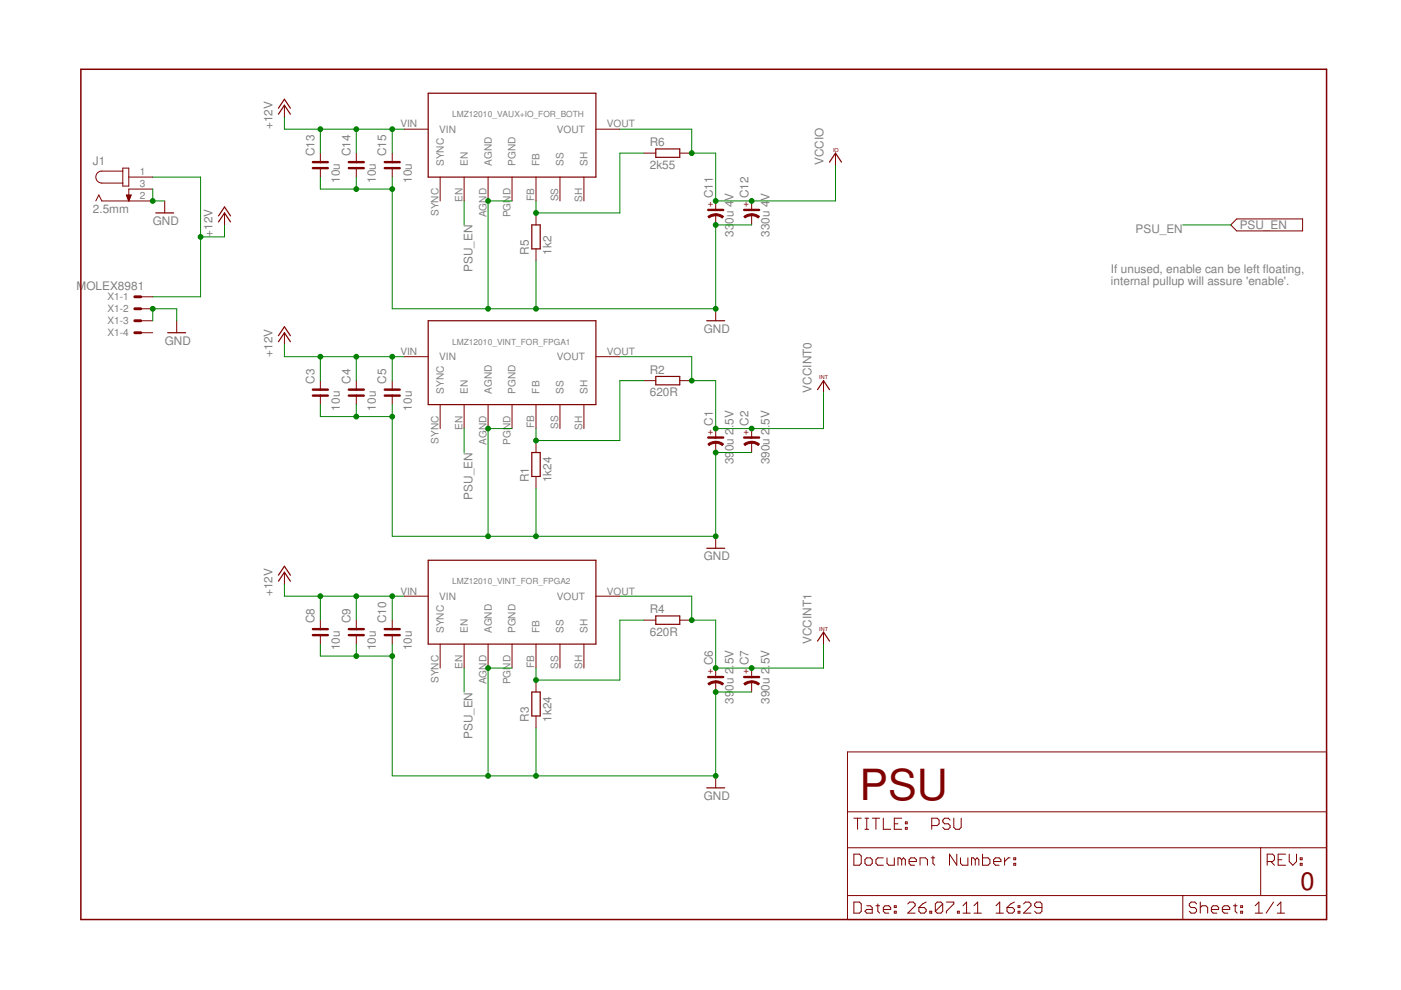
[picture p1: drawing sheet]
<svg xmlns="http://www.w3.org/2000/svg" width="297mm" height="210mm" viewBox="0 0 297 210" stroke-linecap="round" stroke-linejoin="round" font-family="sans-serif">
<g fill="#800000" stroke="#800000" stroke-width=".25">
<path d="M90.8 68h35.5z"/>
<path d="M126.3 68v17.8z"/>
<path d="M90.8 85.8h35.5z"/>
<path d="M90.8 68v17.8z"/>
<path d="M114.5 95.9v5.1z"/>
<path d="M112.8 95.9v5.1z"/>
<path d="M112.8 95.9h1.7z"/>
<path d="M112.8 101h1.7z"/>
<path d="M139 81.6h5.1z"/>
<path d="M139 79.8h5.1z"/>
<path d="M144.1 79.8v1.8z"/>
<path d="M139 79.8v1.8z"/>
<path d="M90.8 118.8h35.5z"/>
<path d="M126.3 118.8v17.8z"/>
<path d="M90.8 136.6h35.5z"/>
<path d="M90.8 118.8v17.8z"/>
<path d="M114.5 146.7v5.1z"/>
<path d="M112.8 146.7v5.1z"/>
<path d="M112.8 146.7h1.7z"/>
<path d="M112.8 151.8h1.7z"/>
<path d="M139 132.4h5.1z"/>
<path d="M139 130.6h5.1z"/>
<path d="M144.1 130.6v1.8z"/>
<path d="M139 130.6v1.8z"/>
<path d="M90.8 19.8h35.5z"/>
<path d="M126.3 19.8v17.7z"/>
<path d="M90.8 37.5h35.5z"/>
<path d="M90.8 19.8v17.7z"/>
<path d="M114.5 47.7v5.1z"/>
<path d="M112.8 47.7v5.1z"/>
<path d="M112.8 47.7h1.7z"/>
<path d="M112.8 52.8h1.7z"/>
<path d="M139 33.4h5.1z"/>
<path d="M139 31.6h5.1z"/>
<path d="M144.1 31.6v1.8z"/>
<path d="M139 31.6v1.8z"/>
<path d="M177.1 32.5l1.3 1.9z"/>
<path d="M177.1 32.5l-1.2 1.9z"/>
<path d="M149.8 116.2h3.8z"/>
<path d="M174.6 134l1.3 1.9z"/>
<path d="M174.6 134l-1.3 1.9z"/>
<path d="M174.6 80.7l1.3 1.9z"/>
<path d="M174.6 80.7l-1.3 1.9z"/>
<path d="M35.6 70.5h3.8z"/>
<path d="M33 45.1h3.8z"/>
<path d="M149.8 167h3.8z"/>
<path d="M149.8 68h3.8z"/>
<path d="M47.6 45.1l1.3 2z"/>
<path d="M47.6 45.1l-1.3 2z"/>
<path d="M47.6 43.9l1.3 1.9z"/>
<path d="M47.6 43.9l-1.3 1.9z"/>
<path d="M60.3 22.3l1.3 1.9z"/>
<path d="M60.3 22.3l-1.3 1.9z"/>
<path d="M60.3 21l1.3 1.9z"/>
<path d="M60.3 21l-1.3 1.9z"/>
<path d="M60.3 70.5l1.3 2z"/>
<path d="M60.3 70.5l-1.3 2z"/>
<path d="M60.3 69.3l1.3 1.9z"/>
<path d="M60.3 69.3l-1.3 1.9z"/>
<path d="M60.3 121.3l1.3 1.9z"/>
<path d="M60.3 121.3l-1.3 1.9z"/>
<path d="M60.3 120.1l1.3 1.9z"/>
<path d="M60.3 120.1l-1.3 1.9z"/>
</g>
<g fill="#800000" stroke="#800000" stroke-width=".21">
<path d="M85.7 75.6h5.1z"/>
<path d="M93.3 85.8v5.1z"/>
<path d="M98.4 85.8v5.1z"/>
<path d="M103.5 85.8v5.1z"/>
<path d="M108.6 85.8v5.1z"/>
<path d="M113.6 85.8v5.1z"/>
<path d="M118.7 85.8v5.1z"/>
<path d="M123.8 85.8v5.1z"/>
<path d="M126.3 75.6h5.1z"/>
<path d="M113.6 93.4v2.5z"/>
<path d="M113.6 101v2.6z"/>
<path d="M144.1 80.7h2.6z"/>
<path d="M136.5 80.7h2.5z"/>
<path d="M151.7 90.9v1.9z"/>
<path d="M151.7 93.8v2.1z"/>
<path d="M159.4 90.9v1.9z"/>
<path d="M159.4 93.8v2.1z"/>
<path d="M67.9 83.9v1.9z"/>
<path d="M67.9 80.7v1.9z"/>
<path d="M75.5 83.9v1.9z"/>
<path d="M75.5 80.7v1.9z"/>
<path d="M83.2 83.9v1.9z"/>
<path d="M83.2 80.7v1.9z"/>
<path d="M85.7 126.4h5.1z"/>
<path d="M93.3 136.6v5z"/>
<path d="M98.4 136.6v5z"/>
<path d="M103.5 136.6v5z"/>
<path d="M108.6 136.6v5z"/>
<path d="M113.6 136.6v5z"/>
<path d="M118.7 136.6v5z"/>
<path d="M123.8 136.6v5z"/>
<path d="M126.3 126.4h5.1z"/>
<path d="M113.6 144.2v2.5z"/>
<path d="M113.6 151.8v2.5z"/>
<path d="M144.1 131.5h2.6z"/>
<path d="M136.5 131.5h2.5z"/>
<path d="M151.7 141.6v1.9z"/>
<path d="M151.7 144.6v2.1z"/>
<path d="M159.4 141.6v1.9z"/>
<path d="M159.4 144.6v2.1z"/>
<path d="M67.9 134.7v1.9z"/>
<path d="M67.9 131.5v1.9z"/>
<path d="M75.5 134.7v1.9z"/>
<path d="M75.5 131.5v1.9z"/>
<path d="M83.2 134.7v1.9z"/>
<path d="M83.2 131.5v1.9z"/>
<path d="M85.7 27.4h5.1z"/>
<path d="M93.3 37.5v5.1z"/>
<path d="M98.4 37.5v5.1z"/>
<path d="M103.5 37.5v5.1z"/>
<path d="M108.6 37.5v5.1z"/>
<path d="M113.6 37.5v5.1z"/>
<path d="M118.7 37.5v5.1z"/>
<path d="M123.8 37.5v5.1z"/>
<path d="M126.3 27.4h5.1z"/>
<path d="M113.6 45.1v2.6z"/>
<path d="M113.6 52.8v2.5z"/>
<path d="M144.1 32.5h2.6z"/>
<path d="M136.5 32.5h2.5z"/>
<path d="M151.7 42.6v1.9z"/>
<path d="M151.7 45.5v2.2z"/>
<path d="M159.4 42.6v1.9z"/>
<path d="M159.4 45.5v2.2z"/>
<path d="M67.9 35.6v1.9z"/>
<path d="M67.9 32.5v1.9z"/>
<path d="M75.5 35.6v1.9z"/>
<path d="M75.5 32.5v1.9z"/>
<path d="M83.2 35.6v1.9z"/>
<path d="M83.2 32.5v1.9z"/>
<path d="M179.7 195h71.1z"/>
<path d="M267.3 179.7h14z"/>
<path d="M179.7 189.9v5.1z"/>
<path d="M181 191.3v2.3z"/>
<path d="M181 193.6h1.2z"/>
<path d="M182.6 193.2l-.4 .4z"/>
<path d="M182.6 191.7v1.5z"/>
<path d="M182.2 191.3l.4 .4z"/>
<path d="M181 191.3h1.2z"/>
<path d="M183.8 192h.7z"/>
<path d="M184.5 192l.4 .4z"/>
<path d="M184.9 192.4v1.2z"/>
<path d="M183.8 193.6h1.1z"/>
<path d="M183.4 193.2l.4 .4z"/>
<path d="M183.4 193.2l.4-.4z"/>
<path d="M183.8 192.8h1.1z"/>
<path d="M186.1 191.7v1.5z"/>
<path d="M186.1 193.2l.4 .4z"/>
<path d="M185.7 192h.8z"/>
<path d="M187.7 193.6h.7z"/>
<path d="M187.3 193.2l.4 .4z"/>
<path d="M187.3 192.4v.8z"/>
<path d="M187.3 192.4l.4-.4z"/>
<path d="M187.7 192h.7z"/>
<path d="M188.4 192l.4 .4z"/>
<path d="M188.8 192.4v.4z"/>
<path d="M187.3 192.8h1.5z"/>
<path d="M189.6 192h.4z"/>
<path d="M190 192v.4z"/>
<path d="M189.6 192.4h.4z"/>
<path d="M189.6 192v.4z"/>
<path d="M189.6 193.2h.4z"/>
<path d="M190 193.2v.4z"/>
<path d="M189.6 193.6h.4z"/>
<path d="M189.6 193.2v.4z"/>
<path d="M192.5 193.6h1.5z"/>
<path d="M194 192l-1.5 1.6z"/>
<path d="M194 191.7v.3z"/>
<path d="M193.6 191.3l.4 .4z"/>
<path d="M192.9 191.3h.7z"/>
<path d="M192.9 191.3l-.4 .4z"/>
<path d="M195.6 191.7l.8-.4z"/>
<path d="M194.8 192.4l.8-.7z"/>
<path d="M194.8 192.4v.8z"/>
<path d="M194.8 193.2l.4 .4z"/>
<path d="M195.2 193.6h.8z"/>
<path d="M196.4 193.2l-.4 .4z"/>
<path d="M196.4 192.8v.4z"/>
<path d="M196 192.4l.4 .4z"/>
<path d="M194.8 192.4h1.2z"/>
<path d="M197.1 193.2v.4z"/>
<path d="M197.1 193.2h.4z"/>
<path d="M197.5 193.2v.4z"/>
<path d="M197.1 193.6h.4z"/>
<path d="M198.3 191.7v1.5z"/>
<path d="M198.3 191.7l.4-.4z"/>
<path d="M198.7 191.3h.8z"/>
<path d="M199.5 191.3l.4 .4z"/>
<path d="M199.9 191.7v1.5z"/>
<path d="M199.9 193.2l-.4 .4z"/>
<path d="M198.7 193.6h.8z"/>
<path d="M198.3 193.2l.4 .4z"/>
<path d="M198.3 193.2l1.6-1.5z"/>
<path d="M200.7 191.3h1.5z"/>
<path d="M202.2 191.3v.4z"/>
<path d="M200.7 193.2l1.5-1.5z"/>
<path d="M200.7 193.2v.4z"/>
<path d="M203 193.2v.4z"/>
<path d="M203 193.2h.4z"/>
<path d="M203.4 193.2v.4z"/>
<path d="M203 193.6h.4z"/>
<path d="M204.9 191.3l-.7 .7z"/>
<path d="M204.9 191.3v2.3z"/>
<path d="M204.2 193.6h1.5z"/>
<path d="M206.5 192l.8-.7z"/>
<path d="M207.3 191.3v2.3z"/>
<path d="M206.5 193.6h1.6z"/>
<path d="M211.2 192l.8-.7z"/>
<path d="M212 191.3v2.3z"/>
<path d="M211.2 193.6h1.5z"/>
<path d="M214.3 191.7l.8-.4z"/>
<path d="M213.5 192.4l.8-.7z"/>
<path d="M213.5 192.4v.8z"/>
<path d="M213.5 193.2l.4 .4z"/>
<path d="M213.9 193.6h.8z"/>
<path d="M215.1 193.2l-.4 .4z"/>
<path d="M215.1 192.8v.4z"/>
<path d="M214.7 192.4l.4 .4z"/>
<path d="M213.5 192.4h1.2z"/>
<path d="M215.9 192h.3z"/>
<path d="M216.2 192v.4z"/>
<path d="M215.9 192.4h.3z"/>
<path d="M215.9 192v.4z"/>
<path d="M215.9 193.2h.3z"/>
<path d="M216.2 193.2v.4z"/>
<path d="M215.9 193.6h.3z"/>
<path d="M215.9 193.2v.4z"/>
<path d="M217 193.6h1.6z"/>
<path d="M217 193.6l1.6-1.6z"/>
<path d="M218.6 191.7v.3z"/>
<path d="M218.2 191.3l.4 .4z"/>
<path d="M217.4 191.3h.8z"/>
<path d="M217.4 191.3l-.4 .4z"/>
<path d="M219.4 193.2l.3 .4z"/>
<path d="M219.7 193.6h.8z"/>
<path d="M220.9 193.2l-.4 .4z"/>
<path d="M220.9 191.7v1.5z"/>
<path d="M220.5 191.3l.4 .4z"/>
<path d="M219.7 191.3h.8z"/>
<path d="M219.7 191.3l-.3 .4z"/>
<path d="M219.4 191.7v.3z"/>
<path d="M219.4 192l.3 .4z"/>
<path d="M219.7 192.4h1.2z"/>
<path d="M179.7 189.9h71.1z"/>
<path d="M179.7 179.7v10.2z"/>
<path d="M281.3 179.7v10.2z"/>
<path d="M250.8 189.9v5.1z"/>
<path d="M250.8 189.9h16.5z"/>
<path d="M250.8 195h30.5z"/>
<path d="M253.3 191.3l.4 .4z"/>
<path d="M252.5 191.3h.8z"/>
<path d="M252.5 191.3l-.3 .4z"/>
<path d="M252.2 191.7v.3z"/>
<path d="M252.2 192l.3 .4z"/>
<path d="M252.5 192.4h.8z"/>
<path d="M253.3 192.4l.4 .4z"/>
<path d="M253.7 192.8v.4z"/>
<path d="M253.7 193.2l-.4 .4z"/>
<path d="M252.5 193.6h.8z"/>
<path d="M252.2 193.2l.3 .4z"/>
<path d="M254.5 191.3v2.3z"/>
<path d="M254.5 192.4l.4-.4z"/>
<path d="M254.9 192h.8z"/>
<path d="M255.7 192l.3 .4z"/>
<path d="M256 192.4v1.2z"/>
<path d="M257.2 193.6h.8z"/>
<path d="M256.8 193.2l.4 .4z"/>
<path d="M256.8 192.4v.8z"/>
<path d="M256.8 192.4l.4-.4z"/>
<path d="M257.2 192h.8z"/>
<path d="M258 192l.4 .4z"/>
<path d="M258.4 192.4v.4z"/>
<path d="M256.8 192.8h1.6z"/>
<path d="M259.6 193.6h.7z"/>
<path d="M259.2 193.2l.4 .4z"/>
<path d="M259.2 192.4v.8z"/>
<path d="M259.2 192.4l.4-.4z"/>
<path d="M259.6 192h.7z"/>
<path d="M260.3 192l.4 .4z"/>
<path d="M260.7 192.4v.4z"/>
<path d="M259.2 192.8h1.5z"/>
<path d="M261.9 191.7v1.5z"/>
<path d="M261.9 193.2l.4 .4z"/>
<path d="M261.5 192h.8z"/>
<path d="M263.1 192h.4z"/>
<path d="M263.5 192v.4z"/>
<path d="M263.1 192.4h.4z"/>
<path d="M263.1 192v.4z"/>
<path d="M263.1 193.2h.4z"/>
<path d="M263.5 193.2v.4z"/>
<path d="M263.1 193.6h.4z"/>
<path d="M263.1 193.2v.4z"/>
<path d="M266.1 192l.8-.7z"/>
<path d="M266.9 191.3v2.3z"/>
<path d="M266.1 193.6h1.6z"/>
<path d="M270 191.3l-1.5 2.3z"/>
<path d="M271.6 191.3l-.8 .7z"/>
<path d="M271.6 191.3v2.3z"/>
<path d="M270.8 193.6h1.5z"/>
<path d="M268.7 181.1v2.3z"/>
<path d="M268.7 181.1h1.1z"/>
<path d="M269.8 181.1l.4 .4z"/>
<path d="M270.2 181.5v.8z"/>
<path d="M269.8 182.7l.4-.4z"/>
<path d="M268.7 182.7h1.1z"/>
<path d="M269.4 182.7l.8 .7z"/>
<path d="M271 181.1h1.6z"/>
<path d="M271 181.1v2.3z"/>
<path d="M271 183.4h1.6z"/>
<path d="M271 182.3h.8z"/>
<path d="M273.3 181.1v1.6z"/>
<path d="M273.3 182.7l.8 .7z"/>
<path d="M274.9 182.7l-.8 .7z"/>
<path d="M274.9 181.1v1.6z"/>
<path d="M275.7 181.9h.4z"/>
<path d="M276.1 181.9v.4z"/>
<path d="M275.7 182.3h.4z"/>
<path d="M275.7 181.9v.4z"/>
<path d="M275.7 183h.4z"/>
<path d="M276.1 183v.4z"/>
<path d="M275.7 183.4h.4z"/>
<path d="M275.7 183v.4z"/>
<path d="M267.3 179.7v10.2z"/>
<path d="M179.7 179.7h87.6z"/>
<path d="M267.3 189.9h14z"/>
<path d="M281.3 189.9v5.1z"/>
<path d="M179.7 172.1v7.6z"/>
<path d="M179.7 159.4h101.6z"/>
<path d="M281.3 159.4v12.7z"/>
<path d="M179.7 172.1h101.6z"/>
<path d="M179.7 159.4v12.7z"/>
<path d="M281.3 172.1v7.6z"/>
<path d="M181.8 173.5v2.3z"/>
<path d="M181 173.5h1.6z"/>
<path d="M183.4 175.8h.8z"/>
<path d="M183.8 173.5v2.3z"/>
<path d="M183.4 173.5h.8z"/>
<path d="M185.7 173.5v2.3z"/>
<path d="M184.9 173.5h1.6z"/>
<path d="M187.3 173.5v2.3z"/>
<path d="M187.3 175.8h1.5z"/>
<path d="M189.6 173.5h1.6z"/>
<path d="M189.6 173.5v2.3z"/>
<path d="M189.6 175.8h1.6z"/>
<path d="M189.6 174.7h.8z"/>
<path d="M192 174.3h.3z"/>
<path d="M192.3 174.3v.4z"/>
<path d="M192 174.7h.3z"/>
<path d="M192 174.3v.4z"/>
<path d="M192 175.4h.3z"/>
<path d="M192.3 175.4v.4z"/>
<path d="M192 175.8h.3z"/>
<path d="M192 175.4v.4z"/>
<path d="M181 181.1v2.3z"/>
<path d="M181 183.4h1.2z"/>
<path d="M182.6 183l-.4 .4z"/>
<path d="M182.6 181.5v1.5z"/>
<path d="M182.2 181.1l.4 .4z"/>
<path d="M181 181.1h1.2z"/>
<path d="M183.8 183.4h.7z"/>
<path d="M184.9 183l-.4 .4z"/>
<path d="M184.9 182.3v.7z"/>
<path d="M184.5 181.9l.4 .4z"/>
<path d="M183.8 181.9h.7z"/>
<path d="M183.8 181.9l-.4 .4z"/>
<path d="M183.4 182.3v.7z"/>
<path d="M183.4 183l.4 .4z"/>
<path d="M186.1 181.9h1.2z"/>
<path d="M186.1 181.9l-.4 .4z"/>
<path d="M185.7 182.3v.7z"/>
<path d="M185.7 183l.4 .4z"/>
<path d="M186.1 183.4h1.2z"/>
<path d="M188.1 181.9v1.1z"/>
<path d="M188.1 183l.3 .4z"/>
<path d="M188.4 183.4h1.2z"/>
<path d="M189.6 181.9v1.5z"/>
<path d="M190.4 181.9v1.5z"/>
<path d="M190.4 181.9h.4z"/>
<path d="M190.8 181.9l.4 .4z"/>
<path d="M191.2 182.3v1.1z"/>
<path d="M191.6 181.9l-.4 .4z"/>
<path d="M191.6 181.9l.4 .4z"/>
<path d="M192 182.3v1.1z"/>
<path d="M193.1 183.4h.8z"/>
<path d="M192.7 183l.4 .4z"/>
<path d="M192.7 182.3v.7z"/>
<path d="M193.1 181.9l-.4 .4z"/>
<path d="M193.1 181.9h.8z"/>
<path d="M193.9 181.9l.4 .4z"/>
<path d="M194.3 182.3v.4z"/>
<path d="M192.7 182.7h1.6z"/>
<path d="M195.1 181.9v1.5z"/>
<path d="M195.1 181.9h1.1z"/>
<path d="M196.2 181.9l.4 .4z"/>
<path d="M196.6 182.3v1.1z"/>
<path d="M197.8 181.5v1.5z"/>
<path d="M197.8 183l.4 .4z"/>
<path d="M197.4 181.9h.8z"/>
<path d="M201.3 181.1v2.3z"/>
<path d="M201.3 181.1l1.6 2.3z"/>
<path d="M202.9 181.1v2.3z"/>
<path d="M203.6 181.9v1.1z"/>
<path d="M203.6 183l.4 .4z"/>
<path d="M204 183.4h1.2z"/>
<path d="M205.2 181.9v1.5z"/>
<path d="M206 181.9v1.5z"/>
<path d="M206 181.9h.4z"/>
<path d="M206.4 181.9l.4 .4z"/>
<path d="M206.8 182.3v1.1z"/>
<path d="M207.2 181.9l-.4 .4z"/>
<path d="M207.2 181.9l.3 .4z"/>
<path d="M207.5 182.3v1.1z"/>
<path d="M208.3 181.1v2.3z"/>
<path d="M208.3 183.4h1.2z"/>
<path d="M209.5 183.4l.4-.4z"/>
<path d="M209.9 182.3v.7z"/>
<path d="M209.5 181.9l.4 .4z"/>
<path d="M208.3 181.9h1.2z"/>
<path d="M211 183.4h.8z"/>
<path d="M210.7 183l.3 .4z"/>
<path d="M210.7 182.3v.7z"/>
<path d="M211 181.9l-.3 .4z"/>
<path d="M211 181.9h.8z"/>
<path d="M211.8 181.9l.4 .4z"/>
<path d="M212.2 182.3v.4z"/>
<path d="M210.7 182.7h1.5z"/>
<path d="M213 181.9v1.5z"/>
<path d="M213 182.7l.8-.8z"/>
<path d="M213.8 181.9h.4z"/>
<path d="M214.9 181.9h.4z"/>
<path d="M215.3 181.9v.4z"/>
<path d="M214.9 182.3h.4z"/>
<path d="M214.9 181.9v.4z"/>
<path d="M214.9 183h.4z"/>
<path d="M215.3 183v.4z"/>
<path d="M214.9 183.4h.4z"/>
<path d="M214.9 183v.4z"/>
<path d="M197.5 173.5v2.3z"/>
<path d="M197.5 173.5h1.2z"/>
<path d="M198.7 173.5l.4 .4z"/>
<path d="M199.1 173.9v.8z"/>
<path d="M198.7 175l.4-.3z"/>
<path d="M197.5 175h1.2z"/>
<path d="M201.1 173.5l.3 .4z"/>
<path d="M200.3 173.5h.8z"/>
<path d="M200.3 173.5l-.4 .4z"/>
<path d="M199.9 173.9v.4z"/>
<path d="M199.9 174.3l.4 .4z"/>
<path d="M200.3 174.7h.8z"/>
<path d="M201.1 174.7l.3 .3z"/>
<path d="M201.4 175v.4z"/>
<path d="M201.4 175.4l-.3 .4z"/>
<path d="M200.3 175.8h.8z"/>
<path d="M199.9 175.4l.4 .4z"/>
<path d="M202.2 173.5v1.9z"/>
<path d="M202.2 175.4l.4 .4z"/>
<path d="M202.6 175.8h.8z"/>
<path d="M203.4 175.8l.4-.4z"/>
<path d="M203.8 173.5v1.9z"/>
<path d="M177.1 32.5v2.5z"/>
<path d="M151.7 113.7v2.5z"/>
<path d="M174.6 134v2.6z"/>
<path d="M174.6 80.7v2.5z"/>
<path d="M37.5 68v2.5z"/>
<path d="M34.9 42.6v2.5z"/>
<path d="M151.7 164.5v2.5z"/>
<path d="M151.7 65.5v2.5z"/>
<path d="M47.6 45.1v2.6z"/>
<path d="M60.3 22.3v2.5z"/>
<path d="M60.3 70.5v2.6z"/>
<path d="M60.3 121.3v2.6z"/>
<path d="M29.8 62.9h2.6z"/>
<path d="M29.8 65.5h2.6z"/>
<path d="M29.8 68h2.6z"/>
<path d="M29.8 70.5h2.6z"/>
<path d="M27.3 37.5h5.1z"/>
<path d="M27.3 40.1h5.1z"/>
<path d="M27.3 42.6h5.1z"/>
<path d="M21.6 36.3h4.4z"/>
<path d="M26 36.3v2.5z"/>
<path d="M21.6 38.8h4.4z"/>
<path d="M26 38.8v.7z"/>
<path d="M26 39.5h1.3z"/>
<path d="M27.3 35.6v3.9z"/>
<path d="M26 35.6h1.3z"/>
<path d="M26 35.6v.7z"/>
<path d="M21.6 42.6h5.7z"/>
<path d="M21 41.3l.6 1.3z"/>
<path d="M21 41.3l-.7 1.3z"/>
<path d="M27.3 40.1v2.5z"/>
<path d="M26.8 41.3l.5 1.3z"/>
<path d="M26.8 41.3h1z"/>
<path d="M27.8 41.3l-.5 1.3z"/>
<path d="M27.2 42.4h.2z"/>
<path d="M27.2 42.3h.2z"/>
<path d="M27.1 42.2h.4z"/>
<path d="M27.1 42.1h.4z"/>
<path d="M27 41.9h.6z"/>
<path d="M27 41.8h.6z"/>
<path d="M26.9 41.7h.8z"/>
<path d="M26.9 41.6h.8z"/>
<path d="M26.8 41.5h1z"/>
<path d="M260.9 47.7l1.3 1.3z"/>
<path d="M262.2 49h14z"/>
<path d="M276.2 46.4v2.6z"/>
<path d="M262.2 46.4h14z"/>
<path d="M260.9 47.7l1.3-1.3z"/>
<path d="M151.7 93.6l1.1 .2 .6 .3-.3 .4-.6-.4-.8-.1z" fill-rule="evenodd"/>
<path d="M150.1 94.1l.6-.3 1-.2v.4l-.7 .1-.7 .4z" fill-rule="evenodd"/>
<path d="M159.4 93.6l1 .2 .6 .3-.2 .4-.7-.4-.7-.1z" fill-rule="evenodd"/>
<path d="M157.7 94.1l.6-.3 1.1-.2v.4l-.8 .1-.6 .4z" fill-rule="evenodd"/>
<path d="M151.7 144.4h.7l1 .5-.3 .3-.6-.3-.8-.1z" fill-rule="evenodd"/>
<path d="M150.1 144.9l1-.5h.6v.4l-.7 .1-.7 .3z" fill-rule="evenodd"/>
<path d="M159.4 144.4h.6l1 .5-.2 .3-.7-.3-.7-.1z" fill-rule="evenodd"/>
<path d="M157.7 144.9l1-.5h.7v.4l-.8 .1-.6 .3z" fill-rule="evenodd"/>
<path d="M151.7 45.3l.7 .1 1 .5-.3 .3-.6-.4-.8-.1z" fill-rule="evenodd"/>
<path d="M150.1 45.9l1-.5 .6-.1v.4l-.7 .2-.7 .3z" fill-rule="evenodd"/>
<path d="M159.4 45.3l.6 .1 1 .5-.2 .3-.7-.4-.7-.1z" fill-rule="evenodd"/>
<path d="M157.7 45.9l1-.5 .7-.1v.4l-.8 .2-.6 .3z" fill-rule="evenodd"/>
</g>
<g fill="#800000" stroke="#800000" stroke-width=".51">
<path d="M150.2 92.8h1.5z"/>
<path d="M151.7 92.8h1.6z"/>
<path d="M157.8 92.8h1.6z"/>
<path d="M159.4 92.8h1.5z"/>
<path d="M66.3 82.6h1.6z"/>
<path d="M67.9 82.6h1.6z"/>
<path d="M66.3 83.9h1.6z"/>
<path d="M67.9 83.9h1.6z"/>
<path d="M74 82.6h1.5z"/>
<path d="M75.5 82.6h1.6z"/>
<path d="M74 83.9h1.5z"/>
<path d="M75.5 83.9h1.6z"/>
<path d="M81.6 82.6h1.6z"/>
<path d="M83.2 82.6h1.5z"/>
<path d="M81.6 83.9h1.6z"/>
<path d="M83.2 83.9h1.5z"/>
<path d="M150.2 143.5h1.5z"/>
<path d="M151.7 143.5h1.6z"/>
<path d="M157.8 143.5h1.6z"/>
<path d="M159.4 143.5h1.5z"/>
<path d="M66.3 133.4h1.6z"/>
<path d="M67.9 133.4h1.6z"/>
<path d="M66.3 134.7h1.6z"/>
<path d="M67.9 134.7h1.6z"/>
<path d="M74 133.4h1.5z"/>
<path d="M75.5 133.4h1.6z"/>
<path d="M74 134.7h1.5z"/>
<path d="M75.5 134.7h1.6z"/>
<path d="M81.6 133.4h1.6z"/>
<path d="M83.2 133.4h1.5z"/>
<path d="M81.6 134.7h1.6z"/>
<path d="M83.2 134.7h1.5z"/>
<path d="M150.2 44.5h1.5z"/>
<path d="M151.7 44.5h1.6z"/>
<path d="M157.8 44.5h1.6z"/>
<path d="M159.4 44.5h1.5z"/>
<path d="M66.3 34.4h1.6z"/>
<path d="M67.9 34.4h1.6z"/>
<path d="M66.3 35.6h1.6z"/>
<path d="M67.9 35.6h1.6z"/>
<path d="M74 34.4h1.5z"/>
<path d="M75.5 34.4h1.6z"/>
<path d="M74 35.6h1.5z"/>
<path d="M75.5 35.6h1.6z"/>
<path d="M81.6 34.4h1.6z"/>
<path d="M83.2 34.4h1.5z"/>
<path d="M81.6 35.6h1.6z"/>
<path d="M83.2 35.6h1.5z"/>
</g>
<g fill="#800000" stroke="#800000" stroke-width=".32">
<path d="M17.1 14.7v180.3z"/>
<path d="M17.1 195h264.2z"/>
<path d="M281.3 14.7v180.3z"/>
<path d="M17.1 14.7h264.2z"/>
</g>
<g fill="#800000" stroke="#800000" stroke-width=".61">
<path d="M28.6 62.9h1.2z"/>
<path d="M28.6 65.5h1.2z"/>
<path d="M28.6 68h1.2z"/>
<path d="M28.6 70.5h1.2z"/>
</g>
<path d="M21.6 36.3a1.27 1.27 0 0 0-1.3 1.2 1.27 1.27 0 0 0 1.3 1.3" fill="none" stroke="#800000" stroke-width=".21"/>
<g fill="#008000" stroke="#008000" stroke-width=".21">
<path d="M113.6 90.9v2.5z"/>
<path d="M131.4 80.7h5.1z"/>
<path d="M131.4 80.7v12.7z"/>
<path d="M113.6 93.4h17.8z"/>
<path d="M113.6 141.6v2.6z"/>
<path d="M131.4 131.5h5.1z"/>
<path d="M131.4 131.5v12.7z"/>
<path d="M113.6 144.2h17.8z"/>
<path d="M113.6 42.6v2.5z"/>
<path d="M131.4 32.5h5.1z"/>
<path d="M131.4 32.5v12.6z"/>
<path d="M113.6 45.1h17.8z"/>
<path d="M103.5 90.9h5.1z"/>
<path d="M103.5 90.9v22.8z"/>
<path d="M151.7 95.9h7.7z"/>
<path d="M151.7 95.9v17.8z"/>
<path d="M113.6 113.7h38.1z"/>
<path d="M113.6 103.6v10.1z"/>
<path d="M103.5 113.7h10.1z"/>
<path d="M83.2 113.7h20.3z"/>
<path d="M83.2 88.3v25.4z"/>
<path d="M67.9 85.8v2.5z"/>
<path d="M67.9 88.3h7.6z"/>
<path d="M75.5 88.3h7.7z"/>
<path d="M83.2 85.8v2.5z"/>
<path d="M75.5 85.8v2.5z"/>
<path d="M32.4 65.5h5.1z"/>
<path d="M32.4 65.5v2.5z"/>
<path d="M37.5 65.5v2.5z"/>
<path d="M32.4 42.6h2.5z"/>
<path d="M32.4 40.1v2.5z"/>
<path d="M75.5 40.1h7.7z"/>
<path d="M67.9 40.1h7.6z"/>
<path d="M103.5 42.6h5.1z"/>
<path d="M103.5 42.6v22.9z"/>
<path d="M151.7 47.7h7.7z"/>
<path d="M151.7 47.7v17.8z"/>
<path d="M113.6 65.5h38.1z"/>
<path d="M113.6 55.3v10.2z"/>
<path d="M103.5 65.5h10.1z"/>
<path d="M83.2 65.5h20.3z"/>
<path d="M83.2 40.1v25.4z"/>
<path d="M67.9 37.5v2.6z"/>
<path d="M75.5 37.5v2.6z"/>
<path d="M83.2 37.5v2.6z"/>
<path d="M83.2 139.1v25.4z"/>
<path d="M103.5 141.6h5.1z"/>
<path d="M103.5 141.6v22.9z"/>
<path d="M83.2 164.5h20.3z"/>
<path d="M113.6 154.3v10.2z"/>
<path d="M103.5 164.5h10.1z"/>
<path d="M113.6 164.5h38.1z"/>
<path d="M151.7 146.7h7.7z"/>
<path d="M151.7 146.7v17.8z"/>
<path d="M67.9 136.6v2.5z"/>
<path d="M67.9 139.1h7.6z"/>
<path d="M75.5 139.1h7.7z"/>
<path d="M83.2 136.6v2.5z"/>
<path d="M75.5 136.6v2.5z"/>
<path d="M174.6 83.2v7.7z"/>
<path d="M131.4 75.6h15.3z"/>
<path d="M146.7 75.6v5.1z"/>
<path d="M146.7 80.7h5z"/>
<path d="M151.7 80.7v10.2z"/>
<path d="M151.7 90.9h7.7z"/>
<path d="M159.4 90.9h15.2z"/>
<path d="M174.6 136.6v5z"/>
<path d="M131.4 126.4h15.3z"/>
<path d="M146.7 126.4v5.1z"/>
<path d="M146.7 131.5h5z"/>
<path d="M151.7 131.5v10.1z"/>
<path d="M151.7 141.6h7.7z"/>
<path d="M159.4 141.6h15.2z"/>
<path d="M131.4 27.4h15.3z"/>
<path d="M146.7 27.4v5.1z"/>
<path d="M146.7 32.5h5z"/>
<path d="M151.7 32.5v10.1z"/>
<path d="M151.7 42.6h7.7z"/>
<path d="M159.4 42.6h17.7z"/>
<path d="M177.1 35v7.6z"/>
<path d="M32.4 37.5h10.1z"/>
<path d="M32.4 62.9h10.1z"/>
<path d="M42.5 37.5v12.7z"/>
<path d="M42.5 50.2v12.7z"/>
<path d="M42.5 50.2h5.1z"/>
<path d="M47.6 47.7v2.5z"/>
<path d="M83.2 75.6v5.1z"/>
<path d="M83.2 75.6h2.5z"/>
<path d="M75.5 75.6v5.1z"/>
<path d="M75.5 75.6h7.7z"/>
<path d="M67.9 75.6h7.6z"/>
<path d="M67.9 75.6v5.1z"/>
<path d="M60.3 75.6h7.6z"/>
<path d="M60.3 73.1v2.5z"/>
<path d="M83.2 27.4v5.1z"/>
<path d="M83.2 27.4h2.5z"/>
<path d="M75.5 27.4v5.1z"/>
<path d="M75.5 27.4h7.7z"/>
<path d="M67.9 27.4v5.1z"/>
<path d="M67.9 27.4h7.6z"/>
<path d="M60.3 27.4h7.6z"/>
<path d="M60.3 24.8v2.6z"/>
<path d="M83.2 126.4v5.1z"/>
<path d="M83.2 126.4h2.5z"/>
<path d="M75.5 126.4v5.1z"/>
<path d="M75.5 126.4h7.7z"/>
<path d="M67.9 126.4v5.1z"/>
<path d="M67.9 126.4h7.6z"/>
<path d="M60.3 126.4h7.6z"/>
<path d="M60.3 123.9v2.5z"/>
<path d="M98.4 42.6v5.1z"/>
<path d="M98.4 90.9v5z"/>
<path d="M98.4 141.6v5.1z"/>
<path d="M250.8 47.7h10.1z"/>
<circle cx="113.6" cy="93.4" r=".51"/>
<circle cx="113.6" cy="144.2" r=".51"/>
<circle cx="113.6" cy="45.1" r=".51"/>
<circle cx="103.5" cy="113.7" r=".51"/>
<circle cx="113.6" cy="113.7" r=".51"/>
<circle cx="151.7" cy="95.9" r=".51"/>
<circle cx="151.7" cy="113.7" r=".51"/>
<circle cx="103.5" cy="90.9" r=".51"/>
<circle cx="83.2" cy="88.3" r=".51"/>
<circle cx="75.5" cy="88.3" r=".51"/>
<circle cx="32.4" cy="65.5" r=".51"/>
<circle cx="32.4" cy="42.6" r=".51"/>
<circle cx="103.5" cy="65.5" r=".51"/>
<circle cx="113.6" cy="65.5" r=".51"/>
<circle cx="103.5" cy="42.6" r=".51"/>
<circle cx="151.7" cy="65.5" r=".51"/>
<circle cx="151.7" cy="47.7" r=".51"/>
<circle cx="75.5" cy="40.1" r=".51"/>
<circle cx="83.2" cy="40.1" r=".51"/>
<circle cx="103.5" cy="141.6" r=".51"/>
<circle cx="103.5" cy="164.5" r=".51"/>
<circle cx="113.6" cy="164.5" r=".51"/>
<circle cx="151.7" cy="164.5" r=".51"/>
<circle cx="151.7" cy="146.7" r=".51"/>
<circle cx="83.2" cy="139.1" r=".51"/>
<circle cx="75.5" cy="139.1" r=".51"/>
<circle cx="146.7" cy="80.7" r=".51"/>
<circle cx="151.7" cy="90.9" r=".51"/>
<circle cx="159.4" cy="90.9" r=".51"/>
<circle cx="151.7" cy="141.6" r=".51"/>
<circle cx="146.7" cy="131.5" r=".51"/>
<circle cx="159.4" cy="141.6" r=".51"/>
<circle cx="146.7" cy="32.5" r=".51"/>
<circle cx="159.4" cy="42.6" r=".51"/>
<circle cx="151.7" cy="42.6" r=".51"/>
<circle cx="42.5" cy="50.2" r=".51"/>
<circle cx="67.9" cy="75.6" r=".51"/>
<circle cx="75.5" cy="75.6" r=".51"/>
<circle cx="83.2" cy="75.6" r=".51"/>
<circle cx="67.9" cy="27.4" r=".51"/>
<circle cx="83.2" cy="27.4" r=".51"/>
<circle cx="75.5" cy="27.4" r=".51"/>
<circle cx="67.9" cy="126.4" r=".51"/>
<circle cx="75.5" cy="126.4" r=".51"/>
<circle cx="83.2" cy="126.4" r=".51"/>
</g>
<text font-size="9.1" fill="#800000" x="182.2" y="169.6">PSU</text>
<text font-size="5.4" fill="#800000" x="275.7" y="188.6">0</text>
<g font-size="2.5" fill="#808080">
<text x="57.8" y="27.4" transform="rotate(-90 57.8 27.4)">+12V</text>
<text x="19.7" y="35">J1</text>
<text x="66.7" y="33.1" transform="rotate(-90 66.7 33.1)">C13</text>
<text x="74.3" y="33.1" transform="rotate(-90 74.3 33.1)">C14</text>
<text x="81.9" y="33.1" transform="rotate(-90 81.9 33.1)">C15</text>
<text x="137.8" y="35.8">2k55</text>
<text x="137.8" y="31">R6</text>
<text x="174.6" y="35" transform="rotate(-90 174.6 35)">VCCIO</text>
<text x="72.1" y="38.8" transform="rotate(-90 72.1 38.8)">10u</text>
<text x="79.7" y="38.8" transform="rotate(-90 79.7 38.8)">10u</text>
<text x="87.3" y="38.8" transform="rotate(-90 87.3 38.8)">10u</text>
<text x="151.1" y="42" transform="rotate(-90 151.1 42)">C11</text>
<text x="158.7" y="42" transform="rotate(-90 158.7 42)">C12</text>
<text x="19.7" y="45.2">2.5mm</text>
<text x="32.4" y="47.7">GND</text>
<text x="155.5" y="47.4" transform="rotate(-90 155.5 47.4)">0u 4</text>
<text x="155.5" y="42.6" transform="rotate(-90 155.5 42.6)">V</text>
<text x="163.2" y="42.6" transform="rotate(-90 163.2 42.6)">V</text>
<text x="45.1" y="50.2" transform="rotate(-90 45.1 50.2)">+12V</text>
<text x="155.5" y="50.2" transform="rotate(-90 155.5 50.2)">33</text>
<text x="163.2" y="50.2" transform="rotate(-90 163.2 50.2)">330u 4</text>
<text x="240.8" y="49.5">PSU_EN</text>
<text x="262.8" y="48.5">PSU_EN</text>
<text x="100.2" y="57.7" transform="rotate(-90 100.2 57.7)">PSU_EN</text>
<text x="112.1" y="54" transform="rotate(-90 112.1 54)">R5</text>
<text x="116.9" y="54" transform="rotate(-90 116.9 54)">1k2</text>
<text x="235.5" y="57.9">If unused, enable can be left floating,</text>
<text x="16.2" y="61.5">MOLEX8981</text>
<text x="235.5" y="60.4">internal pullup will assure 'enable'.</text>
<text x="149.2" y="70.5">GND</text>
<text x="34.9" y="73.1">GND</text>
<text x="57.8" y="75.6" transform="rotate(-90 57.8 75.6)">+12V</text>
<text x="66.7" y="81.3" transform="rotate(-90 66.7 81.3)">C3</text>
<text x="74.3" y="81.3" transform="rotate(-90 74.3 81.3)">C4</text>
<text x="81.9" y="81.3" transform="rotate(-90 81.9 81.3)">C5</text>
<text x="137.8" y="79.2">R2</text>
<text x="172.1" y="83.2" transform="rotate(-90 172.1 83.2)">VCCINT0</text>
<text x="72.1" y="87.1" transform="rotate(-90 72.1 87.1)">10u</text>
<text x="79.7" y="87.1" transform="rotate(-90 79.7 87.1)">10u</text>
<text x="87.3" y="87.1" transform="rotate(-90 87.3 87.1)">10u</text>
<text x="137.8" y="84">620R</text>
<text x="151.1" y="90.2" transform="rotate(-90 151.1 90.2)">C1</text>
<text x="155.5" y="95.7" transform="rotate(-90 155.5 95.7)">0u 2</text>
<text x="155.5" y="90.8" transform="rotate(-90 155.5 90.8)">.5V</text>
<text x="158.7" y="90.2" transform="rotate(-90 158.7 90.2)">C2</text>
<text x="163.2" y="90.8" transform="rotate(-90 163.2 90.8)">.5V</text>
<text x="155.5" y="98.5" transform="rotate(-90 155.5 98.5)">39</text>
<text x="163.2" y="98.5" transform="rotate(-90 163.2 98.5)">390u 2</text>
<text x="100.2" y="106" transform="rotate(-90 100.2 106)">PSU_EN</text>
<text x="112.1" y="102.3" transform="rotate(-90 112.1 102.3)">R1</text>
<text x="116.9" y="102.3" transform="rotate(-90 116.9 102.3)">1k24</text>
<text x="149.2" y="118.8">GND</text>
<text x="57.8" y="126.4" transform="rotate(-90 57.8 126.4)">+12V</text>
<text x="137.8" y="130">R4</text>
<text x="66.7" y="132.1" transform="rotate(-90 66.7 132.1)">C8</text>
<text x="72.1" y="137.8" transform="rotate(-90 72.1 137.8)">10u</text>
<text x="74.3" y="132.1" transform="rotate(-90 74.3 132.1)">C9</text>
<text x="79.7" y="137.8" transform="rotate(-90 79.7 137.8)">10u</text>
<text x="81.9" y="132.1" transform="rotate(-90 81.9 132.1)">C10</text>
<text x="87.3" y="137.8" transform="rotate(-90 87.3 137.8)">10u</text>
<text x="137.8" y="134.8">620R</text>
<text x="172.1" y="136.6" transform="rotate(-90 172.1 136.6)">VCCINT1</text>
<text x="151.1" y="141" transform="rotate(-90 151.1 141)">C6</text>
<text x="155.5" y="141.6" transform="rotate(-90 155.5 141.6)">.5V</text>
<text x="158.7" y="141" transform="rotate(-90 158.7 141)">C7</text>
<text x="163.2" y="141.6" transform="rotate(-90 163.2 141.6)">.5V</text>
<text x="155.5" y="149.3" transform="rotate(-90 155.5 149.3)">39</text>
<text x="155.5" y="146.5" transform="rotate(-90 155.5 146.5)">0u 2</text>
<text x="163.2" y="149.3" transform="rotate(-90 163.2 149.3)">390u 2</text>
<text x="112.1" y="153.1" transform="rotate(-90 112.1 153.1)">R3</text>
<text x="116.9" y="153.1" transform="rotate(-90 116.9 153.1)">1k24</text>
<text x="100.2" y="156.7" transform="rotate(-90 100.2 156.7)">PSU_EN</text>
<text x="149.2" y="169.6">GND</text>
</g>
<g font-size="2.1" fill="#808080">
<text x="84.9" y="27">VIN</text>
<text x="93.1" y="28.1">VIN</text>
<text x="118.1" y="28.1">VOUT</text>
<text x="128.7" y="27">VOUT</text>
<text x="94.1" y="35.2" transform="rotate(-90 94.1 35.2)">SYNC</text>
<text x="99.2" y="35.2" transform="rotate(-90 99.2 35.2)">EN</text>
<text x="104.2" y="35.2" transform="rotate(-90 104.2 35.2)">AGND</text>
<text x="109.3" y="35.2" transform="rotate(-90 109.3 35.2)">PGND</text>
<text x="114.4" y="35.2" transform="rotate(-90 114.4 35.2)">FB</text>
<text x="119.5" y="35.2" transform="rotate(-90 119.5 35.2)">SS</text>
<text x="124.6" y="35.2" transform="rotate(-90 124.6 35.2)">SH</text>
<text x="29.6" y="37.2">1</text>
<text x="29.6" y="39.7">3</text>
<text x="29.6" y="42.3">2</text>
<text x="93" y="45.8" transform="rotate(-90 93 45.8)">SYNC</text>
<text x="98" y="42.8" transform="rotate(-90 98 42.8)">EN</text>
<text x="103.1" y="46.1" transform="rotate(-90 103.1 46.1)">AGND</text>
<text x="108.2" y="46.1" transform="rotate(-90 108.2 46.1)">PGND</text>
<text x="113.3" y="42.6" transform="rotate(-90 113.3 42.6)">FB</text>
<text x="118.4" y="42.7" transform="rotate(-90 118.4 42.7)">SS</text>
<text x="123.4" y="42.8" transform="rotate(-90 123.4 42.8)">SH</text>
<text x="22.8" y="63.7">X1-1</text>
<text x="22.8" y="66.2">X1-2</text>
<text x="22.8" y="68.8">X1-3</text>
<text x="22.8" y="71.3">X1-4</text>
<text x="84.9" y="75.3">VIN</text>
<text x="93.1" y="76.4">VIN</text>
<text x="118.1" y="76.4">VOUT</text>
<text x="128.7" y="75.3">VOUT</text>
<text x="94.1" y="83.4" transform="rotate(-90 94.1 83.4)">SYNC</text>
<text x="99.2" y="83.4" transform="rotate(-90 99.2 83.4)">EN</text>
<text x="104.2" y="83.4" transform="rotate(-90 104.2 83.4)">AGND</text>
<text x="109.3" y="83.4" transform="rotate(-90 109.3 83.4)">PGND</text>
<text x="114.4" y="83.4" transform="rotate(-90 114.4 83.4)">FB</text>
<text x="119.5" y="83.4" transform="rotate(-90 119.5 83.4)">SS</text>
<text x="124.6" y="83.4" transform="rotate(-90 124.6 83.4)">SH</text>
<text x="93" y="94" transform="rotate(-90 93 94)">SYNC</text>
<text x="98" y="91.1" transform="rotate(-90 98 91.1)">EN</text>
<text x="103.1" y="94.3" transform="rotate(-90 103.1 94.3)">AGND</text>
<text x="108.2" y="94.3" transform="rotate(-90 108.2 94.3)">PGND</text>
<text x="113.3" y="90.9" transform="rotate(-90 113.3 90.9)">FB</text>
<text x="118.4" y="91" transform="rotate(-90 118.4 91)">SS</text>
<text x="123.4" y="91.1" transform="rotate(-90 123.4 91.1)">SH</text>
<text x="84.9" y="126.1">VIN</text>
<text x="93.1" y="127.2">VIN</text>
<text x="118.1" y="127.2">VOUT</text>
<text x="128.7" y="126.1">VOUT</text>
<text x="94.1" y="134.2" transform="rotate(-90 94.1 134.2)">SYNC</text>
<text x="99.2" y="134.2" transform="rotate(-90 99.2 134.2)">EN</text>
<text x="104.2" y="134.2" transform="rotate(-90 104.2 134.2)">AGND</text>
<text x="109.3" y="134.2" transform="rotate(-90 109.3 134.2)">PGND</text>
<text x="114.4" y="134.2" transform="rotate(-90 114.4 134.2)">FB</text>
<text x="119.5" y="134.2" transform="rotate(-90 119.5 134.2)">SS</text>
<text x="124.6" y="134.2" transform="rotate(-90 124.6 134.2)">SH</text>
<text x="98" y="141.9" transform="rotate(-90 98 141.9)">EN</text>
<text x="113.3" y="141.6" transform="rotate(-90 113.3 141.6)">FB</text>
<text x="118.4" y="141.7" transform="rotate(-90 118.4 141.7)">SS</text>
<text x="123.4" y="141.9" transform="rotate(-90 123.4 141.9)">SH</text>
<text x="93" y="144.8" transform="rotate(-90 93 144.8)">SYNC</text>
<text x="103.1" y="145.1" transform="rotate(-90 103.1 145.1)">AGND</text>
<text x="108.2" y="145.1" transform="rotate(-90 108.2 145.1)">PGND</text>
</g>
<g font-size="2" fill="#800000">
<text x="151.1" y="43.9" transform="rotate(-90 151.1 43.9)">+</text>
<text x="158.7" y="43.9" transform="rotate(-90 158.7 43.9)">+</text>
<text x="151.1" y="92.1" transform="rotate(-90 151.1 92.1)">+</text>
<text x="158.7" y="92.1" transform="rotate(-90 158.7 92.1)">+</text>
<text x="151.1" y="142.9" transform="rotate(-90 151.1 142.9)">+</text>
<text x="158.7" y="142.9" transform="rotate(-90 158.7 142.9)">+</text>
</g>
<g font-size="1.8" fill="#808080">
<text x="95.9" y="24.8">LMZ12010_VAUX+IO_FOR_BOTH</text>
<text x="95.9" y="73.1">LMZ12010_VINT_FOR_FPGA1</text>
<text x="95.9" y="123.9">LMZ12010_VINT_FOR_FPGA2</text>
</g>
<g font-size="1.1" fill="#800000">
<text x="176.6" y="32.2">IO</text>
<text x="173.7" y="80.5">INT</text>
<text x="173.7" y="133.8">INT</text>
</g>
</svg>
